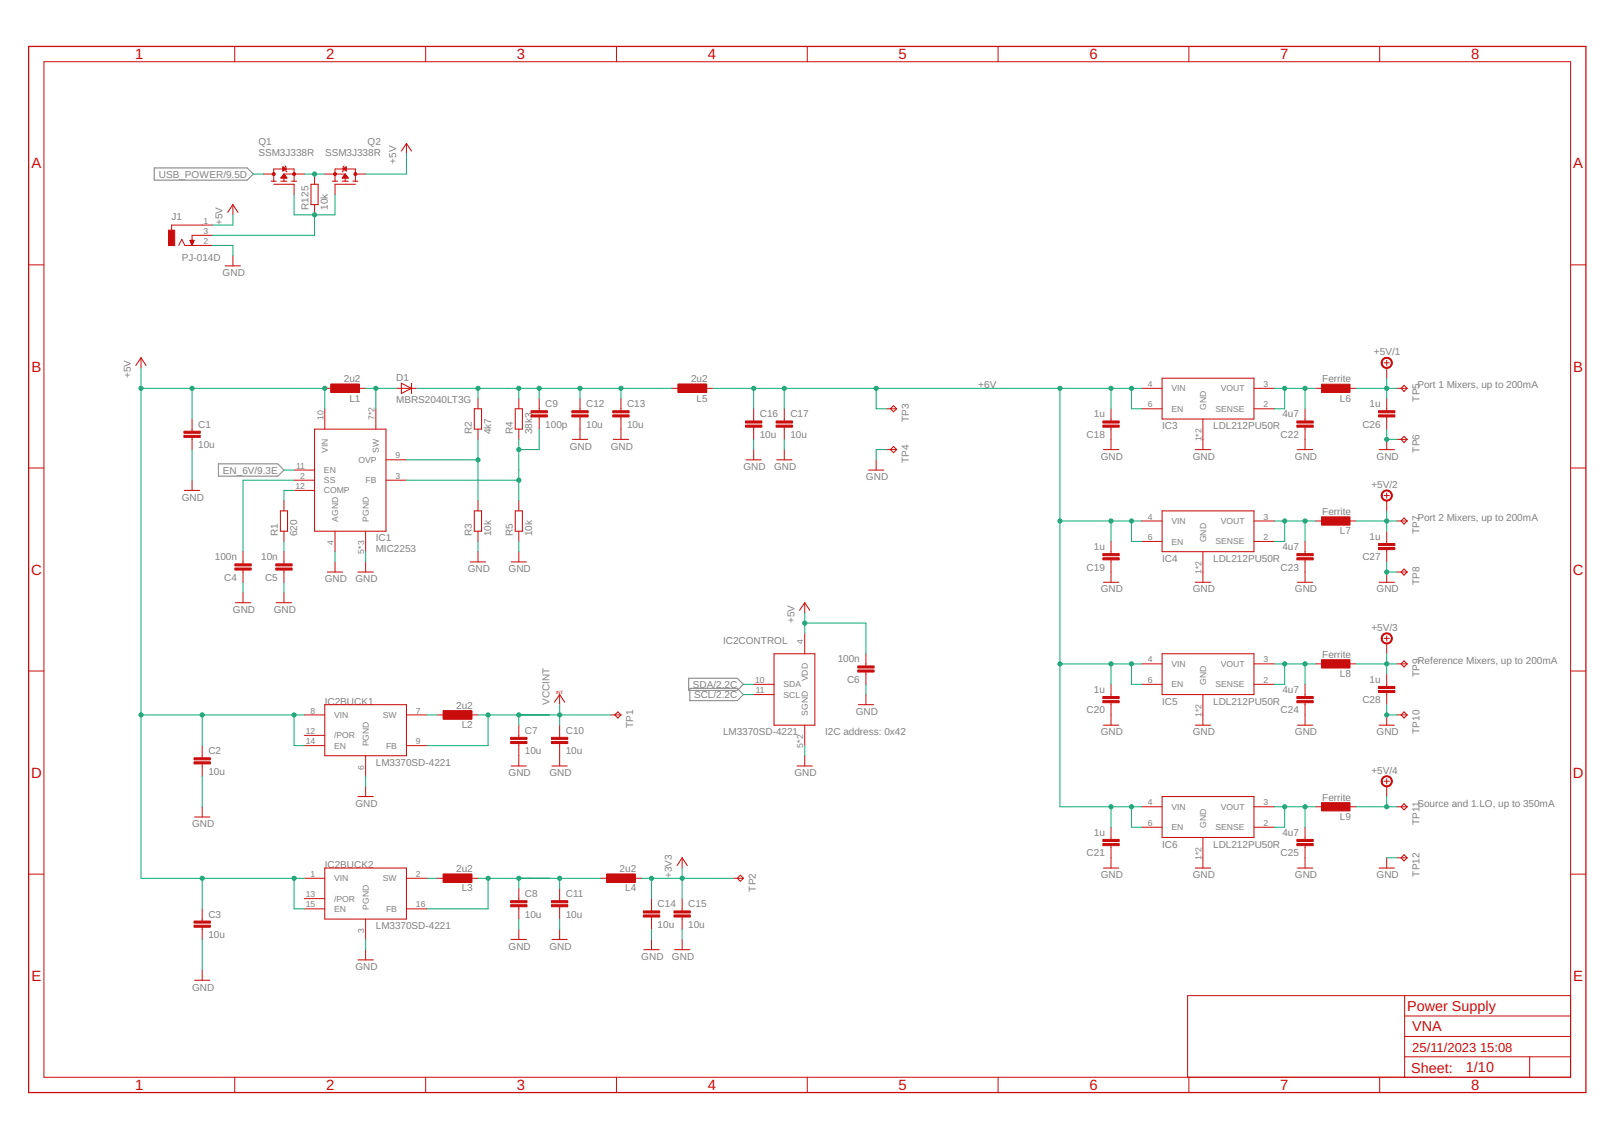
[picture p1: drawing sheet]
<svg xmlns="http://www.w3.org/2000/svg" width="297mm" height="210mm" viewBox="0 0 297 210" stroke-linecap="round" stroke-linejoin="round" font-family="sans-serif">
<path d="M28.4 30.9h17.1l1.1 1.1-1.1 1.2h-17.1zM40.2 85.4h10.9l1.2 1.2-1.2 1.1h-10.9zM126.7 124.9h9l1.1 1.1-1.1 1.1h-9zM127 126.7h8.7l1.1 1.2-1.1 1.1h-8.7z" fill="none" stroke="#808080" stroke-width=".19"/>
<g fill="none" stroke="#c90d0c" stroke-width=".18">
<path d="M8.1 11.4h281v187h-281zM43.2 8.6v2.8M78.3 8.6v2.8M113.5 8.6v2.8M148.6 8.6v2.8M183.7 8.6v2.8M218.8 8.6v2.8M253.9 8.6v2.8M42.9 37.7v1.9M48.5 32h1.9M50.4 33.4v-2.3h3.7v2.3M51.7 32.8h1.1"/>
<path d="M51.8 32.7h.9M51.8 32.6h.9M51.9 32.5h.7M52 32.4h.6M52 32.4h.5M52.1 30.7l.5 .4-.5 .4M52.1 30.7v.8M52.1 31.5h.1M52.1 31.4h.1M52.1 31.3h.2M52.1 31.2h.4M52.1 31.2h.5"/>
<path d="M52.1 31.1h.5M52.1 31h.4M52.1 30.9h.2M52.1 30.8h.1M52.1 30.7h.1M52.1 32.3h.3M52.1 32.2h.3M52.2 32.1h.1M52.3 32v1.4M52.3 32h3.7M52.3 32l.5 .8h-1.1zM52.5 30.5l.1 .2v.8l.2 .2"/>
<path d="M54.1 33.9v1.9M57.9 32v1.9M57.9 37.7v1.9M59.8 32h3.7M61.7 33.4v-2.3h3.7v2.3M61.7 33.9v1.9M63 32.8h1.1M63.1 32.7h.9M63.1 32.6h.8M63.2 32.5h.7M63.2 31.1h.5M63.2 31.2h.5"/>
<path d="M63.2 32.4h.6M63.3 32.4h.5M63.3 31.2h.4M63.3 31h.4M63.3 30.5l-.1 .2v.8l-.2 .2M63.4 32.3h.3M63.4 32.2h.2M63.5 31.3h.2M63.5 30.9h.2M63.5 32.1h.1M63.5 32l.6 .8h-1.1zM63.5 32v1.4"/>
<path d="M63.6 31.4h.1M63.6 30.8h.1M63.7 31.5h.1M63.7 30.7h.1M63.7 30.7l-.5 .4 .5 .4M63.7 30.7v.8M65.4 32h1.9M74.8 26.4v1.9M5.3 48.8h2.8M32.9 45.2l.6-1.1 .5 1.1h5.1M35 44.3h.7l-.4 .9zM35 44.3h.7"/>
<path d="M35 44.4h.6M35.1 44.5h.5M35.1 44.6h.5M35.1 44.7h.4M35.2 44.7h.3M35.2 44.8h.3M35.2 44.9h.3M35.3 45h.1M35.3 45.1h.1M39.1 43.3h-3.8v1.9M39.1 41.4h-7.5v1M42.9 47.1v1.9"/>
<path d="M289.1 48.8h2.8M26 65.9v1.9M35.3 77.2v2.2M59.8 71.5h1.9M59.8 75.3v3.7M65.4 71.5h1.9M69.2 75.3v3.7M72.9 71.5h3.8M88 73.4v1.9M88 79v1.9M95.5 73.4v1.9M95.5 79v1.9"/>
<path d="M99.2 73.4v2.2M99.2 76.8v2.2M106.7 73.4v2.2M106.7 76.8v4.1M114.3 73.4v2.2M114.3 76.8v4.1M123.7 71.5h1.8M129.3 71.5h1.9M138.7 75.3v2.2M138.7 78.7v2.2M144.3 75.3v2.2M144.3 78.7v2.2"/>
<path d="M163.1 75.3h1.9M204.5 75.3v2.2M204.5 78.7v4.1M210.1 75.3h3.8M210.1 71.5h3.8M221.4 77.2v5.6M230.8 75.3h3.7M230.8 71.5h3.7M240.2 75.3v2.2M240.2 78.7v4.1M242.1 71.5h1.8M247.7 71.5h1.9"/>
<path d="M254.7 66.8h1M255.2 66.3v1M255.2 67.8v1.8M255.2 73.4v2.2M255.2 76.8v2.2M257.1 71.5h1.9M5.3 86.2h2.8M35.3 80.5v2.3M35.3 88.4v1.9M52.3 92.2v1.9M52.3 97.8v1.9M54.1 90.3h3.8"/>
<path d="M54.1 88.4h3.8M54.1 86.6h3.8M61.7 97.8v3.8M67.3 97.8v3.8M71 88.4h3.8M71 84.7h3.8M88 92.2v1.9M88 97.8v1.9M95.5 92.2v1.9M95.5 97.8v1.9M138.7 82.8v1.9M144.3 82.8v1.9"/>
<path d="M161.2 84.7v1.9M163.1 82.8h1.9M204.5 99.7v2.3M210.1 99.7h3.8M210.1 95.9h3.8M230.8 99.7h3.7M230.8 95.9h3.7M240.2 99.7v2.3M242.1 95.9h1.8M247.7 95.9h1.9M254.7 91.2h1M255.2 80.9v1.9"/>
<path d="M255.2 90.8v.9M255.2 92.2v1.9M255.2 97.8v2.3M257.1 95.9h1.9M257.1 80.9h1.9M289.1 86.2h2.8M44.7 101.6v2.2M44.7 105v2.2M44.7 109.1v1.9M52.3 101.6v2.2M52.3 105v2.2M52.3 109.1v1.9"/>
<path d="M61.7 103.5v1.8M67.3 103.5v1.8M88 101.6v1.9M95.5 101.6v1.9M148.1 111v1.8M148.1 116.6v3.8M204.5 103.1v4.1M221.4 101.6v5.6M240.2 103.1v4.1M254.7 117.5h1M255.2 101.2v2.3M255.2 105.3v1.9"/>
<path d="M255.2 117.1v.9M255.2 118.5v1.9M257.1 105.3h1.9M5.3 123.5h2.8M37.2 137.3v2.2M56 131.6h3.8M56 137.3h3.8M56 135.4h3.8M67.3 139.1v3.8M74.8 131.6h3.8M74.8 137.3h3.8M80.4 131.6h1.9"/>
<path d="M86.1 131.6h1.9M95.5 133.5v2.3M95.5 136.9v4.1M103 127.9v1.9M103 133.5v2.3M103 136.9v4.1M112.4 131.6h1.9M138.7 126h3.8M138.7 127.9h3.8M148.1 133.5v3.8M148.1 139.1v1.9M159.4 120.4v2.2"/>
<path d="M159.4 123.7v2.3M159.4 127.9v1.9M204.5 126v2.2M204.5 129.4v4.1M210.1 126h3.8M210.1 122.2h3.8M221.4 127.9v5.6M230.8 126h3.7M230.8 122.2h3.7M240.2 126v2.2M240.2 129.4v4.1M242.1 122.2h1.8"/>
<path d="M247.7 122.2h1.9M255.2 124.1v2.3M255.2 127.5v2.3M255.2 131.6v1.9M257.1 122.2h1.9M257.1 131.6h1.9M289.1 123.5h2.8M37.2 140.7v2.2M37.2 148.5v1.9M67.3 144.8v1.9M125.5 157.9v1.9M204.5 152.3v2.3"/>
<path d="M204.5 155.7v4.1M210.1 152.3h3.8M210.1 148.5h3.8M221.4 154.2v5.6M230.8 152.3h3.7M230.8 148.5h3.7M240.2 152.3v2.3M240.2 155.7v4.1M242.1 148.5h1.8M247.7 148.5h1.9M254.7 143.8h1M255.2 143.4v.9"/>
<path d="M255.2 144.8v1.9M255.2 157.9v1.9M257.1 148.5h1.9M257.1 157.9h1.9M5.3 161h2.8M37.2 167.3v2.3M37.2 170.7v2.3M37.2 178.6v1.9M56 161.7h3.8M56 167.3h3.8M56 165.5h3.8M67.3 169.2v3.8"/>
<path d="M67.3 174.9v1.8M74.8 161.7h3.8M74.8 167.3h3.8M80.4 161.7h1.9M86.1 161.7h1.9M95.5 163.6v2.2M95.5 167v2.2M95.5 171.1v1.9M103 163.6v2.2M103 167v2.2M103 171.1v1.9M110.5 161.7h1.9"/>
<path d="M116.1 161.7h1.9M119.9 165.5v2.2M119.9 168.8v2.3M119.9 173v1.9M125.5 165.5v2.2M125.5 168.8v2.3M125.5 173v1.9M134.9 161.7h1.9M289.1 161h2.8M43.2 198.4v2.8M78.3 198.4v2.8M113.5 198.4v2.8"/>
<path d="M148.6 198.4v2.8M183.7 198.4v2.8M218.8 198.4v2.8M253.9 198.4v2.8M258.5 194.6h30.6M258.5 183.3v15.1M258.5 190.8h30.6M258.5 187.1h30.6M281.5 194.6v3.8M289.1 183.3h-70.5v15.1"/>
</g>
<path d="M5.3 8.6h286.6v192.6h-286.6z" fill="none" stroke="#c90d0c" stroke-width=".23"/>
<g fill="none" stroke="#c90d0c" stroke-width=".19">
<path d="M41.9 39.1l1-1.4 .9 1.4M49.9 33.4h.9M50.4 33.9h3.7M51.7 33.4h1.1M53.7 33.4h.9M57.2 33.9h1.3v3.8h-1.3zM61.2 33.4h.9M61.7 33.9h3.7M63 33.4h1.1M64.9 33.4h1M73.9 27.8l.9-1.4 .9 1.4M41.4 49h2.9"/>
<path d="M25 67.3l1-1.4 .9 1.4M57.9 79h13.1v18.8h-13.1zM73.9 70.6l1.8 .9-1.8 1zM75.7 70.6v1.9M87.3 75.3h1.3v3.7h-1.3zM94.8 75.3h1.3v3.7h-1.3zM164.4 74.7l.6 .6-.6 .5-.5-.5zM213.9 69.6h16.9v7.6h-16.9zM257.9 71.5l.5-.5 .6 .5-.6 .6zM33.9 90.3h2.8M51.6 94.1h1.3v3.7h-1.3zM87.3 94.1h1.3v3.7h-1.3z"/>
<path d="M94.8 94.1h1.3v3.7h-1.3zM105.3 80.9h2.9M112.9 80.9h2.8M137.3 84.7h2.8M142.9 84.7h2.9M159.9 86.6h2.8M164.4 82.2l.6 .6-.6 .6-.5-.6zM203.1 82.8h2.8M213.9 94.1h16.9v7.5h-16.9zM220 82.8h2.8M238.8 82.8h2.8M253.8 82.8h2.8"/>
<path d="M258.4 80.3l.6 .6-.6 .6-.5-.6zM258.4 95.4l.6 .5-.6 .6-.5-.6zM43.3 111h2.8M50.8 111h2.9M60.2 105.3h2.9M65.9 105.3h2.8M86.6 103.5h2.8M94.1 103.5h2.8M147.2 112.4l.9-1.4 .9 1.4M203.1 107.2h2.8M220 107.2h2.8M238.8 107.2h2.8"/>
<path d="M253.8 107.2h2.8M258.4 104.8l.6 .5-.6 .6-.5-.6zM59.8 129.8h15v9.3h-15zM102 129.3l1-1.4 .9 1.4M113.1 131.6l.6-.5 .6 .5-.6 .6zM142.5 120.4h7.5v13.1h-7.5zM158 129.8h2.8M203.1 133.5h2.8M213.9 120.4h16.9v7.5h-16.9zM220 133.5h2.8M238.8 133.5h2.8M253.8 133.5h2.8"/>
<path d="M258.4 121.7l.6 .5-.6 .6-.5-.6zM258.4 131.1l.6 .5-.6 .6-.5-.6zM35.8 150.4h2.8M59.8 159.8h15v9.4h-15zM65.9 146.7h2.8M94.1 141h2.8M101.6 141h2.8M124.6 159.4l.9-1.5 1 1.5M146.7 141h2.8M203.1 159.8h2.8M213.9 146.7h16.9v7.5h-16.9zM220 159.8h2.8"/>
<path d="M238.8 159.8h2.8M253.8 159.8h2.8M258.4 148l.6 .5-.6 .6-.5-.6zM258.4 157.4l.6 .5-.6 .6-.5-.6zM65.9 176.7h2.8M94.1 173h2.8M101.6 173h2.8M118.5 174.9h2.8M124.1 174.9h2.9M136.2 161.1l.6 .6-.6 .6-.5-.6zM35.8 180.5h2.8"/>
</g>
<g fill="#c90d0c" stroke="#c90d0c" stroke-width=".18">
<path d="M203 77.5h3v.4h-3z"/>
<path d="M203 78.3h3v.4h-3z"/>
<path d="M238.7 77.5h3v.4h-3z"/>
<path d="M238.7 78.3h3v.4h-3z"/>
<path d="M203 101.9h3v.4h-3z"/>
<path d="M203 102.7h3v.4h-3z"/>
<path d="M238.7 101.9h3v.4h-3z"/>
<path d="M238.7 102.7h3v.4h-3z"/>
<path d="M203 128.2h3v.4h-3z"/>
<path d="M203 129h3v.4h-3z"/>
<path d="M238.7 128.2h3v.4h-3z"/>
<path d="M238.7 129h3v.4h-3z"/>
<path d="M203 154.6h3v.3h-3z"/>
<path d="M203 155.3h3v.4h-3z"/>
<path d="M238.7 154.6h3v.3h-3z"/>
<path d="M238.7 155.3h3v.4h-3z"/>
<path d="M253.7 75.6h3v.4h-3z"/>
<path d="M253.7 76.4h3v.4h-3z"/>
<path d="M243.2 70.7h5.3v1.6h-5.3z"/>
<path d="M253.7 100.1h3v.4h-3z"/>
<path d="M253.7 100.8h3v.4h-3z"/>
<path d="M243.2 95.2h5.3v1.5h-5.3z"/>
<path d="M253.7 126.4h3v.4h-3z"/>
<path d="M253.7 127.1h3v.4h-3z"/>
<path d="M243.2 121.5h5.3v1.5h-5.3z"/>
<path d="M243.2 147.8h5.3v1.5h-5.3z"/>
<path d="M124.8 70.7h5.2v1.6h-5.2z"/>
<path d="M137.2 78.3h3v.4h-3z"/>
<path d="M137.2 77.5h3v.4h-3z"/>
<path d="M142.8 78.3h3v.4h-3z"/>
<path d="M142.8 77.5h3v.4h-3z"/>
<path d="M105.2 76.4h3v.4h-3z"/>
<path d="M105.2 75.6h3v.4h-3z"/>
<path d="M112.8 76.4h3v.4h-3z"/>
<path d="M112.8 75.6h3v.4h-3z"/>
<path d="M33.8 80.2h3.1v.3h-3.1z"/>
<path d="M33.8 79.4h3.1v.4h-3.1z"/>
<path d="M50.8 103.8h3v.4h-3z"/>
<path d="M50.8 104.6h3v.4h-3z"/>
<path d="M97.7 76.4h3v.4h-3z"/>
<path d="M97.7 75.6h3v.4h-3z"/>
<path d="M94 136.5h3v.4h-3z"/>
<path d="M94 135.8h3v.3h-3z"/>
<path d="M101.5 136.5h3v.4h-3z"/>
<path d="M101.5 135.8h3v.3h-3z"/>
<path d="M35.7 140.3h3v.4h-3z"/>
<path d="M35.7 139.5h3v.4h-3z"/>
<path d="M81.6 161h5.2v1.5h-5.2z"/>
<path d="M94 166.6h3v.4h-3z"/>
<path d="M94 165.8h3v.4h-3z"/>
<path d="M101.5 166.6h3v.4h-3z"/>
<path d="M101.5 165.8h3v.4h-3z"/>
<path d="M35.7 170.3h3v.4h-3z"/>
<path d="M35.7 169.6h3v.4h-3z"/>
<path d="M111.7 161h5.2v1.5h-5.2z"/>
<path d="M118.4 168.5h3v.3h-3z"/>
<path d="M118.4 167.7h3v.4h-3z"/>
<path d="M124 168.5h3v.3h-3z"/>
<path d="M124 167.7h3v.4h-3z"/>
<path d="M81.6 130.9h5.2v1.5h-5.2z"/>
<path d="M60.9 70.7h5.2v1.6h-5.2z"/>
<path d="M43.2 103.8h3v.4h-3z"/>
<path d="M43.2 104.6h3v.4h-3z"/>
<path d="M157.9 122.6h3v.4h-3z"/>
<path d="M157.9 123.4h3v.3h-3z"/>
<path d="M31 42.4h1.2v2.8h-1.2z"/>
</g>
<g fill="#c90d0c" stroke="#c90d0c" stroke-width=".18">
<path d="M254.6 66a1.03 1.03 0 0 1 1.5 .3 1.03 1.03 0 0 1-.6 1.5 1.03 1.03 0 0 1-1.3-1h.2a.85 .85 0 0 1 1.1-.8 .85 .85 0 0 1 .3 1.4 .85 .85 0 0 1-1.4-.3v-.3h-.2v-.3z" fill-rule="evenodd"/>
<path d="M254.6 90.4a1.03 1.03 0 0 1 1.5 .4 1.03 1.03 0 0 1-.6 1.4 1.03 1.03 0 0 1-1.3-1h.2a.85 .85 0 0 1 1.1-.8 .85 .85 0 0 1 .3 1.4 .85 .85 0 0 1-1.4-.3v-.3h-.2v-.3z" fill-rule="evenodd"/>
<path d="M254.6 116.7a1.03 1.03 0 0 1 1.5 .4 1.03 1.03 0 0 1-.6 1.4 1.03 1.03 0 0 1-1.3-1h.2a.85 .85 0 0 1 1.1-.8 .85 .85 0 0 1 .3 1.5 .85 .85 0 0 1-1.4-.4v-.3h-.2v-.3z" fill-rule="evenodd"/>
<path d="M254.6 143a1.03 1.03 0 0 1 1.5 .4 1.03 1.03 0 0 1-.6 1.4 1.03 1.03 0 0 1-1.3-1h.2a.85 .85 0 0 1 1.1-.7 .85 .85 0 0 1 .3 1.4 .85 .85 0 0 1-1.4-.4v-.3h-.2v-.2z" fill-rule="evenodd"/>
<circle cx="54.1" cy="32" r=".28"/>
<circle cx="50.4" cy="32" r=".28"/>
<circle cx="61.7" cy="32" r=".28"/>
<circle cx="65.4" cy="32" r=".28"/>
</g>
<g fill="none" stroke="#0dab76" stroke-width=".18">
<path d="M42.9 39.6v1.8h-3.8M46.6 32h1.9M54.1 35.8v3.8h7.6v-3.8M56 32h3.8M57.9 39.6v3.7h-18.8M74.8 28.3v3.7h-7.5M39.1 45.2h3.8v1.9M26 71.5h33.8v3.8M26 67.8v93.9h30M35.3 71.5v5.7M67.3 71.5h5.6M69.2 71.5v3.8"/>
<path d="M76.7 71.5h47M88 71.5v1.9M95.5 71.5v1.9M99.2 79v3.8h-3.7M99.2 71.5v1.9M106.7 71.5v1.9M114.3 71.5v1.9M131.2 71.5h78.9M138.7 71.5v3.8M144.3 71.5v3.8M161.2 71.5v3.8h1.9M195.1 71.5v77h15"/>
<path d="M204.5 71.5v3.8M208.2 71.5v3.8h1.9M234.5 71.5h7.6M236.4 71.5v3.8h-1.9M240.2 71.5v3.8M249.6 71.5h7.5M255.2 69.6v3.8M255.2 79v1.9h1.9M35.3 82.8v5.6M52.3 99.7v1.9M52.3 86.6h1.8M54.1 90.3h-1.8v1.9"/>
<path d="M54.1 88.4h-9.4v13.2M74.8 88.4h20.7M74.8 84.7h13.2M88 80.9v11.3M88 99.7v1.9M95.5 80.9v11.3M95.5 99.7v1.9M138.7 80.9v1.9M144.3 80.9v1.9M163.1 82.8h-1.9v1.9M195.1 95.9h15M204.5 95.9v3.8"/>
<path d="M208.2 95.9v3.8h1.9M234.5 95.9h7.6M236.4 95.9v3.8h-1.9M240.2 95.9v3.8M249.6 95.9h7.5M255.2 94.1v3.7M44.7 107.2v1.9M52.3 107.2v1.9M61.7 101.6v1.9M67.3 101.6v1.9M148.1 112.8v3.8M148.1 114.7h11.3v5.7"/>
<path d="M255.2 103.5v1.8h1.9M26 131.6h30M37.2 131.6v5.7M54.1 131.6v5.7h1.9M78.6 131.6h1.8M88 131.6h24.4M89.8 131.6v5.7h-11.2M95.5 131.6v1.9M103 129.8v3.7M136.8 126h1.9M136.8 127.9h1.9M148.1 137.3v1.8"/>
<path d="M159.4 126v1.9M195.1 122.2h15M204.5 122.2v3.8M208.2 122.2v3.8h1.9M234.5 122.2h7.6M236.4 122.2v3.8h-1.9M240.2 122.2v3.8M249.6 122.2h7.5M255.2 120.4v3.7M255.2 129.8v1.8h1.9M37.2 142.9v5.6M67.3 142.9v1.9"/>
<path d="M125.5 159.8v5.7M204.5 148.5v3.8M208.2 148.5v3.8h1.9M234.5 148.5h7.6M236.4 148.5v3.8h-1.9M240.2 148.5v3.8M249.6 148.5h7.5M255.2 146.7v1.8M255.2 157.9h1.9M37.2 161.7v5.6M37.2 173v5.6M54.1 161.7v5.6h1.9"/>
<path d="M67.3 173v1.9M78.6 161.7h1.8M88 161.7h22.5M89.8 161.7v5.6h-11.2M95.5 161.7v1.9M95.5 169.2v1.9M103 161.7v1.9M103 169.2v1.9M118 161.7h16.9M119.9 161.7v3.8M119.9 171.1v1.9M125.5 171.1v1.9"/>
</g>
<g fill="#0dab76" stroke="#0dab76" stroke-width=".18">
<circle cx="255.2" cy="80.9" r=".38"/>
<circle cx="255.2" cy="105.3" r=".38"/>
<circle cx="255.2" cy="131.6" r=".38"/>
<circle cx="236.4" cy="71.5" r=".38"/>
<circle cx="240.2" cy="71.5" r=".38"/>
<circle cx="236.4" cy="95.9" r=".38"/>
<circle cx="240.2" cy="95.9" r=".38"/>
<circle cx="208.2" cy="95.9" r=".38"/>
<circle cx="208.2" cy="122.2" r=".38"/>
<circle cx="208.2" cy="148.5" r=".38"/>
<circle cx="138.7" cy="71.5" r=".38"/>
<circle cx="208.2" cy="71.5" r=".38"/>
<circle cx="144.3" cy="71.5" r=".38"/>
<circle cx="204.5" cy="71.5" r=".38"/>
<circle cx="204.5" cy="148.5" r=".38"/>
<circle cx="195.1" cy="71.5" r=".38"/>
<circle cx="204.5" cy="122.2" r=".38"/>
<circle cx="195.1" cy="122.2" r=".38"/>
<circle cx="204.5" cy="95.9" r=".38"/>
<circle cx="195.1" cy="95.9" r=".38"/>
<circle cx="161.2" cy="71.5" r=".38"/>
<circle cx="236.4" cy="122.2" r=".38"/>
<circle cx="240.2" cy="122.2" r=".38"/>
<circle cx="236.4" cy="148.5" r=".38"/>
<circle cx="240.2" cy="148.5" r=".38"/>
<circle cx="255.2" cy="148.5" r=".38"/>
<circle cx="255.2" cy="122.2" r=".38"/>
<circle cx="255.2" cy="95.9" r=".38"/>
<circle cx="255.2" cy="71.5" r=".38"/>
<circle cx="95.5" cy="71.5" r=".38"/>
<circle cx="99.2" cy="71.5" r=".38"/>
<circle cx="106.7" cy="71.5" r=".38"/>
<circle cx="114.3" cy="71.5" r=".38"/>
<circle cx="88" cy="71.5" r=".38"/>
<circle cx="119.9" cy="161.7" r=".38"/>
<circle cx="125.5" cy="161.7" r=".38"/>
<circle cx="95.5" cy="161.7" r=".38"/>
<circle cx="103" cy="161.7" r=".38"/>
<circle cx="89.8" cy="161.7" r=".38"/>
<circle cx="95.5" cy="131.6" r=".38"/>
<circle cx="103" cy="131.6" r=".38"/>
<circle cx="89.8" cy="131.6" r=".38"/>
<circle cx="35.3" cy="71.5" r=".38"/>
<circle cx="37.2" cy="131.6" r=".38"/>
<circle cx="26" cy="71.5" r=".38"/>
<circle cx="26" cy="131.6" r=".38"/>
<circle cx="37.2" cy="161.7" r=".38"/>
<circle cx="54.1" cy="131.6" r=".38"/>
<circle cx="54.1" cy="161.7" r=".38"/>
<circle cx="59.8" cy="71.5" r=".38"/>
<circle cx="148.1" cy="114.7" r=".38"/>
<circle cx="69.2" cy="71.5" r=".38"/>
<circle cx="95.5" cy="82.8" r=".38"/>
<circle cx="95.5" cy="88.4" r=".38"/>
<circle cx="88" cy="84.7" r=".38"/>
<circle cx="57.9" cy="32" r=".38"/>
<circle cx="57.9" cy="39.6" r=".38"/>
</g>
<g font-size="2.7" fill="#c90d0c">
<text x="24.9" y="10.9">1</text>
<text x="60" y="10.9">2</text>
<text x="95.1" y="10.9">3</text>
<text x="130.2" y="10.9">4</text>
<text x="165.4" y="10.9">5</text>
<text x="200.5" y="10.9">6</text>
<text x="235.6" y="10.9">7</text>
<text x="270.7" y="10.9">8</text>
<text x="5.8" y="31">A</text>
<text x="289.5" y="31">A</text>
<text x="5.8" y="68.4">B</text>
<text x="289.5" y="68.4">B</text>
<text x="5.7" y="105.8">C</text>
<text x="289.5" y="105.8">C</text>
<text x="5.7" y="143.2">D</text>
<text x="289.5" y="143.2">D</text>
<text x="5.8" y="180.6">E</text>
<text x="289.5" y="180.6">E</text>
<text x="24.9" y="200.7">1</text>
<text x="60" y="200.7">2</text>
<text x="95.1" y="200.7">3</text>
<text x="130.2" y="200.7">4</text>
<text x="165.4" y="200.7">5</text>
<text x="200.5" y="200.7">6</text>
<text x="235.6" y="200.7">7</text>
<text x="270.7" y="200.7">8</text>
</g>
<g font-size="2.6" fill="#c90d0c">
<text x="259" y="186.1">Power Supply</text>
<text x="259.9" y="189.9">VNA</text>
<text x="259.7" y="197.5">Sheet:</text>
<text x="269.8" y="197.4">1/10</text>
</g>
<g font-size="2.4" fill="#c90d0c">
<text x="259.9" y="193.7">25/11/2023</text>
<text x="272.4" y="193.7">15:08</text>
</g>
<g font-size="1.8" fill="#808080">
<text x="47.6" y="28.7">SSM3J338R</text>
<text x="47.6" y="26.8">Q1</text>
<text x="59.8" y="28.7">SSM3J338R</text>
<text x="67.7" y="26.8">Q2</text>
<text x="29.2" y="32.7">USB_POWER/9.5D</text>
<text x="72.9" y="30.2" transform="rotate(-90 72.9 30.2)">+5V</text>
<text x="31.6" y="40.5">J1</text>
<text x="41" y="41.4" transform="rotate(-90 41 41.4)">+5V</text>
<text x="56.8" y="38.6" transform="rotate(-90 56.8 38.6)">R125</text>
<text x="60.3" y="38.6" transform="rotate(-90 60.3 38.6)">10k</text>
<text x="33.5" y="48">PJ-014D</text>
<text x="41" y="50.8">GND</text>
<text x="252.9" y="65.4">+5V/1</text>
<text x="24.1" y="69.6" transform="rotate(-90 24.1 69.6)">+5V</text>
<text x="63.3" y="70.4">2u2</text>
<text x="72.9" y="70.2">D1</text>
<text x="127.2" y="70.4">2u2</text>
<text x="180" y="71.5">+6V</text>
<text x="243.3" y="70.4">Ferrite</text>
<text x="260.9" y="71.5">Port 1 Mixers, up to 200mA</text>
<text x="64.3" y="73.9">L1</text>
<text x="72.9" y="74.2">MBRS2040LT3G</text>
<text x="100.4" y="75">C9</text>
<text x="107.9" y="75">C12</text>
<text x="115.4" y="75">C13</text>
<text x="128.2" y="73.9">L5</text>
<text x="139.8" y="76.9">C16</text>
<text x="145.5" y="76.9">C17</text>
<text x="167.3" y="77.7" transform="rotate(-90 167.3 77.7)">TP3</text>
<text x="201.3" y="76.9">1u</text>
<text x="236" y="76.9">4u7</text>
<text x="246.6" y="73.9">L6</text>
<text x="252.1" y="75">1u</text>
<text x="261.2" y="74" transform="rotate(-90 261.2 74)">TP5</text>
<text x="36.5" y="82.5">10u</text>
<text x="36.5" y="78.7">C1</text>
<text x="86.9" y="80" transform="rotate(-90 86.9 80)">R2</text>
<text x="90.4" y="80" transform="rotate(-90 90.4 80)">4k7</text>
<text x="94.4" y="80" transform="rotate(-90 94.4 80)">R4</text>
<text x="97.9" y="80" transform="rotate(-90 97.9 80)">38k3</text>
<text x="100.4" y="78.7">100p</text>
<text x="104.9" y="82.8">GND</text>
<text x="107.9" y="78.7">10u</text>
<text x="112.4" y="82.8">GND</text>
<text x="115.4" y="78.7">10u</text>
<text x="139.8" y="80.6">10u</text>
<text x="145.5" y="80.6">10u</text>
<text x="200" y="80.6">C18</text>
<text x="213.9" y="79">IC3</text>
<text x="223.3" y="79">LDL212PU50R</text>
<text x="235.7" y="80.6">C22</text>
<text x="250.7" y="78.7">C26</text>
<text x="261.2" y="83.4" transform="rotate(-90 261.2 83.4)">TP6</text>
<text x="41" y="87.2">EN_6V/9.3E</text>
<text x="136.8" y="86.5">GND</text>
<text x="142.5" y="86.5">GND</text>
<text x="159.4" y="88.4">GND</text>
<text x="167.3" y="85.2" transform="rotate(-90 167.3 85.2)">TP4</text>
<text x="202.6" y="84.7">GND</text>
<text x="219.5" y="84.7">GND</text>
<text x="238.3" y="84.7">GND</text>
<text x="252.4" y="89.8">+5V/2</text>
<text x="253.3" y="84.7">GND</text>
<text x="33.5" y="92.2">GND</text>
<text x="243.3" y="94.8">Ferrite</text>
<text x="260.9" y="95.9">Port 2 Mixers, up to 200mA</text>
<text x="51.1" y="98.8" transform="rotate(-90 51.1 98.8)">R1</text>
<text x="54.7" y="98.8" transform="rotate(-90 54.7 98.8)">620</text>
<text x="69.2" y="101.6">MIC2253</text>
<text x="69.2" y="99.7">IC1</text>
<text x="86.9" y="98.8" transform="rotate(-90 86.9 98.8)">R3</text>
<text x="90.4" y="98.8" transform="rotate(-90 90.4 98.8)">10k</text>
<text x="94.4" y="98.8" transform="rotate(-90 94.4 98.8)">R5</text>
<text x="97.9" y="98.8" transform="rotate(-90 97.9 98.8)">10k</text>
<text x="201.3" y="101.3">1u</text>
<text x="236" y="101.3">4u7</text>
<text x="246.6" y="98.4">L7</text>
<text x="252.1" y="99.4">1u</text>
<text x="261.2" y="98.4" transform="rotate(-90 261.2 98.4)">TP7</text>
<text x="39.5" y="103.2">100n</text>
<text x="41.3" y="106.9">C4</text>
<text x="48.1" y="103.2">10n</text>
<text x="48.8" y="106.9">C5</text>
<text x="59.8" y="107.2">GND</text>
<text x="65.4" y="107.2">GND</text>
<text x="86.1" y="105.3">GND</text>
<text x="93.6" y="105.3">GND</text>
<text x="200" y="105">C19</text>
<text x="213.9" y="103.5">IC4</text>
<text x="223.3" y="103.5">LDL212PU50R</text>
<text x="235.7" y="105">C23</text>
<text x="250.7" y="103.2">C27</text>
<text x="261.2" y="107.8" transform="rotate(-90 261.2 107.8)">TP8</text>
<text x="42.9" y="112.8">GND</text>
<text x="50.4" y="112.8">GND</text>
<text x="202.6" y="109.1">GND</text>
<text x="219.5" y="109.1">GND</text>
<text x="238.3" y="109.1">GND</text>
<text x="253.3" y="109.1">GND</text>
<text x="133.1" y="118.5">IC2CONTROL</text>
<text x="146.2" y="114.7" transform="rotate(-90 146.2 114.7)">+5V</text>
<text x="252.4" y="116.1">+5V/3</text>
<text x="154.2" y="122">100n</text>
<text x="155.9" y="125.7">C6</text>
<text x="243.3" y="121.1">Ferrite</text>
<text x="246.6" y="124.7">L8</text>
<text x="252.1" y="125.7">1u</text>
<text x="260.9" y="122.2">Reference Mixers, up to 200mA</text>
<text x="261.2" y="124.7" transform="rotate(-90 261.2 124.7)">TP9</text>
<text x="59.8" y="129.8">I</text>
<text x="60.3" y="129.8">C2BUCK1</text>
<text x="84" y="130.5">2u2</text>
<text x="101.1" y="129.8" transform="rotate(-90 101.1 129.8)">VCCINT</text>
<text x="127.5" y="126.7">SDA/2.2C</text>
<text x="127.7" y="128.5">SCL/2.2C</text>
<text x="157.5" y="131.6">GND</text>
<text x="200" y="131.4">C20</text>
<text x="201.3" y="127.6">1u</text>
<text x="213.9" y="129.8">IC5</text>
<text x="223.3" y="129.8">LDL212PU50R</text>
<text x="235.7" y="131.4">C24</text>
<text x="236" y="127.6">4u7</text>
<text x="250.7" y="129.5">C28</text>
<text x="85" y="134.1">L2</text>
<text x="96.6" y="135.1">C7</text>
<text x="104.1" y="135.1">C10</text>
<text x="116.5" y="134.1" transform="rotate(-90 116.5 134.1)">TP1</text>
<text x="133.1" y="135.4">LM3370SD-4221</text>
<text x="151.9" y="135.4">I2C address: 0x42</text>
<text x="202.6" y="135.4">GND</text>
<text x="219.5" y="135.4">GND</text>
<text x="238.3" y="135.4">GND</text>
<text x="253.3" y="135.4">GND</text>
<text x="261.2" y="135.1" transform="rotate(-90 261.2 135.1)">TP10</text>
<text x="38.3" y="142.6">10u</text>
<text x="38.3" y="138.9">C2</text>
<text x="69.2" y="141">LM3370SD-4221</text>
<text x="93.6" y="142.9">GND</text>
<text x="96.6" y="138.9">10u</text>
<text x="101.1" y="142.9">GND</text>
<text x="104.1" y="138.9">10u</text>
<text x="146.2" y="142.9">GND</text>
<text x="252.4" y="142.4">+5V/4</text>
<text x="65.4" y="148.6">GND</text>
<text x="243.3" y="147.4">Ferrite</text>
<text x="260.9" y="148.6">Source and 1.LO, up to 350mA</text>
<text x="35.3" y="152.3">GND</text>
<text x="201.3" y="153.9">1u</text>
<text x="236" y="153.9">4u7</text>
<text x="246.6" y="151">L9</text>
<text x="261.2" y="151.9" transform="rotate(-90 261.2 151.9)">TP11</text>
<text x="59.8" y="159.8">IC2BUCK2</text>
<text x="84" y="160.6">2u2</text>
<text x="114" y="160.6">2u2</text>
<text x="123.7" y="161.7" transform="rotate(-90 123.7 161.7)">+3V3</text>
<text x="200" y="157.7">C21</text>
<text x="202.6" y="161.7">GND</text>
<text x="213.9" y="156.1">IC6</text>
<text x="219.5" y="161.7">GND</text>
<text x="223.3" y="156.1">LDL212PU50R</text>
<text x="235.7" y="157.7">C25</text>
<text x="238.3" y="161.7">GND</text>
<text x="253.3" y="161.7">GND</text>
<text x="261.2" y="161.4" transform="rotate(-90 261.2 161.4)">TP12</text>
<text x="85" y="164.1">L3</text>
<text x="96.6" y="165.2">C8</text>
<text x="104.1" y="165.2">C11</text>
<text x="115.1" y="164.1">L4</text>
<text x="121" y="167.1">C14</text>
<text x="126.7" y="167.1">C15</text>
<text x="139.1" y="164.2" transform="rotate(-90 139.1 164.2)">TP2</text>
<text x="38.3" y="172.7">10u</text>
<text x="38.3" y="168.9">C3</text>
<text x="69.2" y="171.1">LM3370SD-4221</text>
<text x="96.6" y="168.9">10u</text>
<text x="104.1" y="168.9">10u</text>
<text x="121" y="170.8">10u</text>
<text x="126.7" y="170.8">10u</text>
<text x="65.4" y="178.6">GND</text>
<text x="93.6" y="174.9">GND</text>
<text x="101.1" y="174.9">GND</text>
<text x="118" y="176.7">GND</text>
<text x="123.7" y="176.7">GND</text>
<text x="35.3" y="182.4">GND</text>
</g>
<g font-size="1.6" fill="#808080">
<text x="37.5" y="41.2">1</text>
<text x="37.5" y="43.1">3</text>
<text x="37.5" y="44.9">2</text>
<text x="211.3" y="71.2">4</text>
<text x="232.5" y="71.2">3</text>
<text x="59.5" y="77.3" transform="rotate(-90 59.5 77.3)">10</text>
<text x="68.9" y="77.3" transform="rotate(-90 68.9 77.3)">7*2</text>
<text x="211.3" y="75">6</text>
<text x="215.6" y="75.8">EN</text>
<text x="215.6" y="72.1">VIN</text>
<text x="222" y="75.4" transform="rotate(-90 222 75.4)">GND</text>
<text x="223.7" y="75.8">SENSE</text>
<text x="224.7" y="72.1">VOUT</text>
<text x="232.5" y="75">2</text>
<text x="60.3" y="83.4" transform="rotate(-90 60.3 83.4)">VIN</text>
<text x="69.7" y="83.4" transform="rotate(-90 69.7 83.4)">SW</text>
<text x="221.1" y="81.3" transform="rotate(-90 221.1 81.3)">1*2</text>
<text x="54.5" y="86.3">11</text>
<text x="55.3" y="88.2">2</text>
<text x="59.6" y="89">SS</text>
<text x="59.6" y="87.1">EN</text>
<text x="66" y="85.2">OVP</text>
<text x="67.3" y="89">FB</text>
<text x="72.8" y="84.4">9</text>
<text x="72.8" y="88.2">3</text>
<text x="54.4" y="90">12</text>
<text x="59.6" y="90.9">COMP</text>
<text x="211.3" y="95.7">4</text>
<text x="232.5" y="95.7">3</text>
<text x="61.4" y="100.4" transform="rotate(-90 61.4 100.4)">4</text>
<text x="62.2" y="96.1" transform="rotate(-90 62.2 96.1)">AGND</text>
<text x="67" y="101.9" transform="rotate(-90 67 101.9)">5*3</text>
<text x="67.9" y="96.1" transform="rotate(-90 67.9 96.1)">PGND</text>
<text x="211.3" y="99.4">6</text>
<text x="215.6" y="100.3">EN</text>
<text x="215.6" y="96.5">VIN</text>
<text x="222" y="99.8" transform="rotate(-90 222 99.8)">GND</text>
<text x="223.7" y="100.3">SENSE</text>
<text x="224.7" y="96.5">VOUT</text>
<text x="232.5" y="99.4">2</text>
<text x="221.1" y="105.7" transform="rotate(-90 221.1 105.7)">1*2</text>
<text x="147.8" y="118.6" transform="rotate(-90 147.8 118.6)">4</text>
<text x="139" y="125.7">10</text>
<text x="148.7" y="125.4" transform="rotate(-90 148.7 125.4)">VDD</text>
<text x="211.3" y="125.7">6</text>
<text x="211.3" y="122">4</text>
<text x="215.6" y="122.8">VIN</text>
<text x="224.7" y="122.8">VOUT</text>
<text x="232.5" y="125.7">2</text>
<text x="232.5" y="122">3</text>
<text x="57.2" y="131.4">8</text>
<text x="76.5" y="131.4">7</text>
<text x="139.1" y="127.6">11</text>
<text x="144.2" y="126.6">SDA</text>
<text x="144.2" y="128.4">SCL</text>
<text x="148.7" y="131.8" transform="rotate(-90 148.7 131.8)">SGND</text>
<text x="215.6" y="126.6">EN</text>
<text x="222" y="126.2" transform="rotate(-90 222 126.2)">GND</text>
<text x="223.7" y="126.6">SENSE</text>
<text x="56.3" y="137">14</text>
<text x="56.3" y="135.1">12</text>
<text x="61.5" y="132.2">VIN</text>
<text x="61.5" y="137.8">EN</text>
<text x="61.5" y="136">/POR</text>
<text x="67.9" y="137.4" transform="rotate(-90 67.9 137.4)">PGND</text>
<text x="70.4" y="132.2">SW</text>
<text x="71" y="137.8">FB</text>
<text x="76.5" y="137">9</text>
<text x="147.8" y="137.6" transform="rotate(-90 147.8 137.6)">5*2</text>
<text x="221.1" y="132" transform="rotate(-90 221.1 132)">1*2</text>
<text x="67" y="141.8" transform="rotate(-90 67 141.8)">6</text>
<text x="211.3" y="148.3">4</text>
<text x="215.6" y="149.1">VIN</text>
<text x="224.7" y="149.1">VOUT</text>
<text x="232.5" y="148.3">3</text>
<text x="211.3" y="152">6</text>
<text x="215.6" y="152.9">EN</text>
<text x="222" y="152.5" transform="rotate(-90 222 152.5)">GND</text>
<text x="223.7" y="152.9">SENSE</text>
<text x="232.5" y="152">2</text>
<text x="57.2" y="161.4">1</text>
<text x="76.5" y="161.4">2</text>
<text x="221.1" y="158.3" transform="rotate(-90 221.1 158.3)">1*2</text>
<text x="56.3" y="167.1">15</text>
<text x="56.3" y="165.2">13</text>
<text x="61.5" y="162.3">VIN</text>
<text x="61.5" y="167.9">EN</text>
<text x="61.5" y="166">/POR</text>
<text x="67.9" y="167.5" transform="rotate(-90 67.9 167.5)">PGND</text>
<text x="70.4" y="162.3">SW</text>
<text x="71" y="167.9">FB</text>
<text x="76.5" y="167.1">16</text>
<text x="67" y="171.8" transform="rotate(-90 67 171.8)">3</text>
</g>
<text font-size=".8" fill="#c90d0c" x="102.3" y="127.7">INT</text>
</svg>
